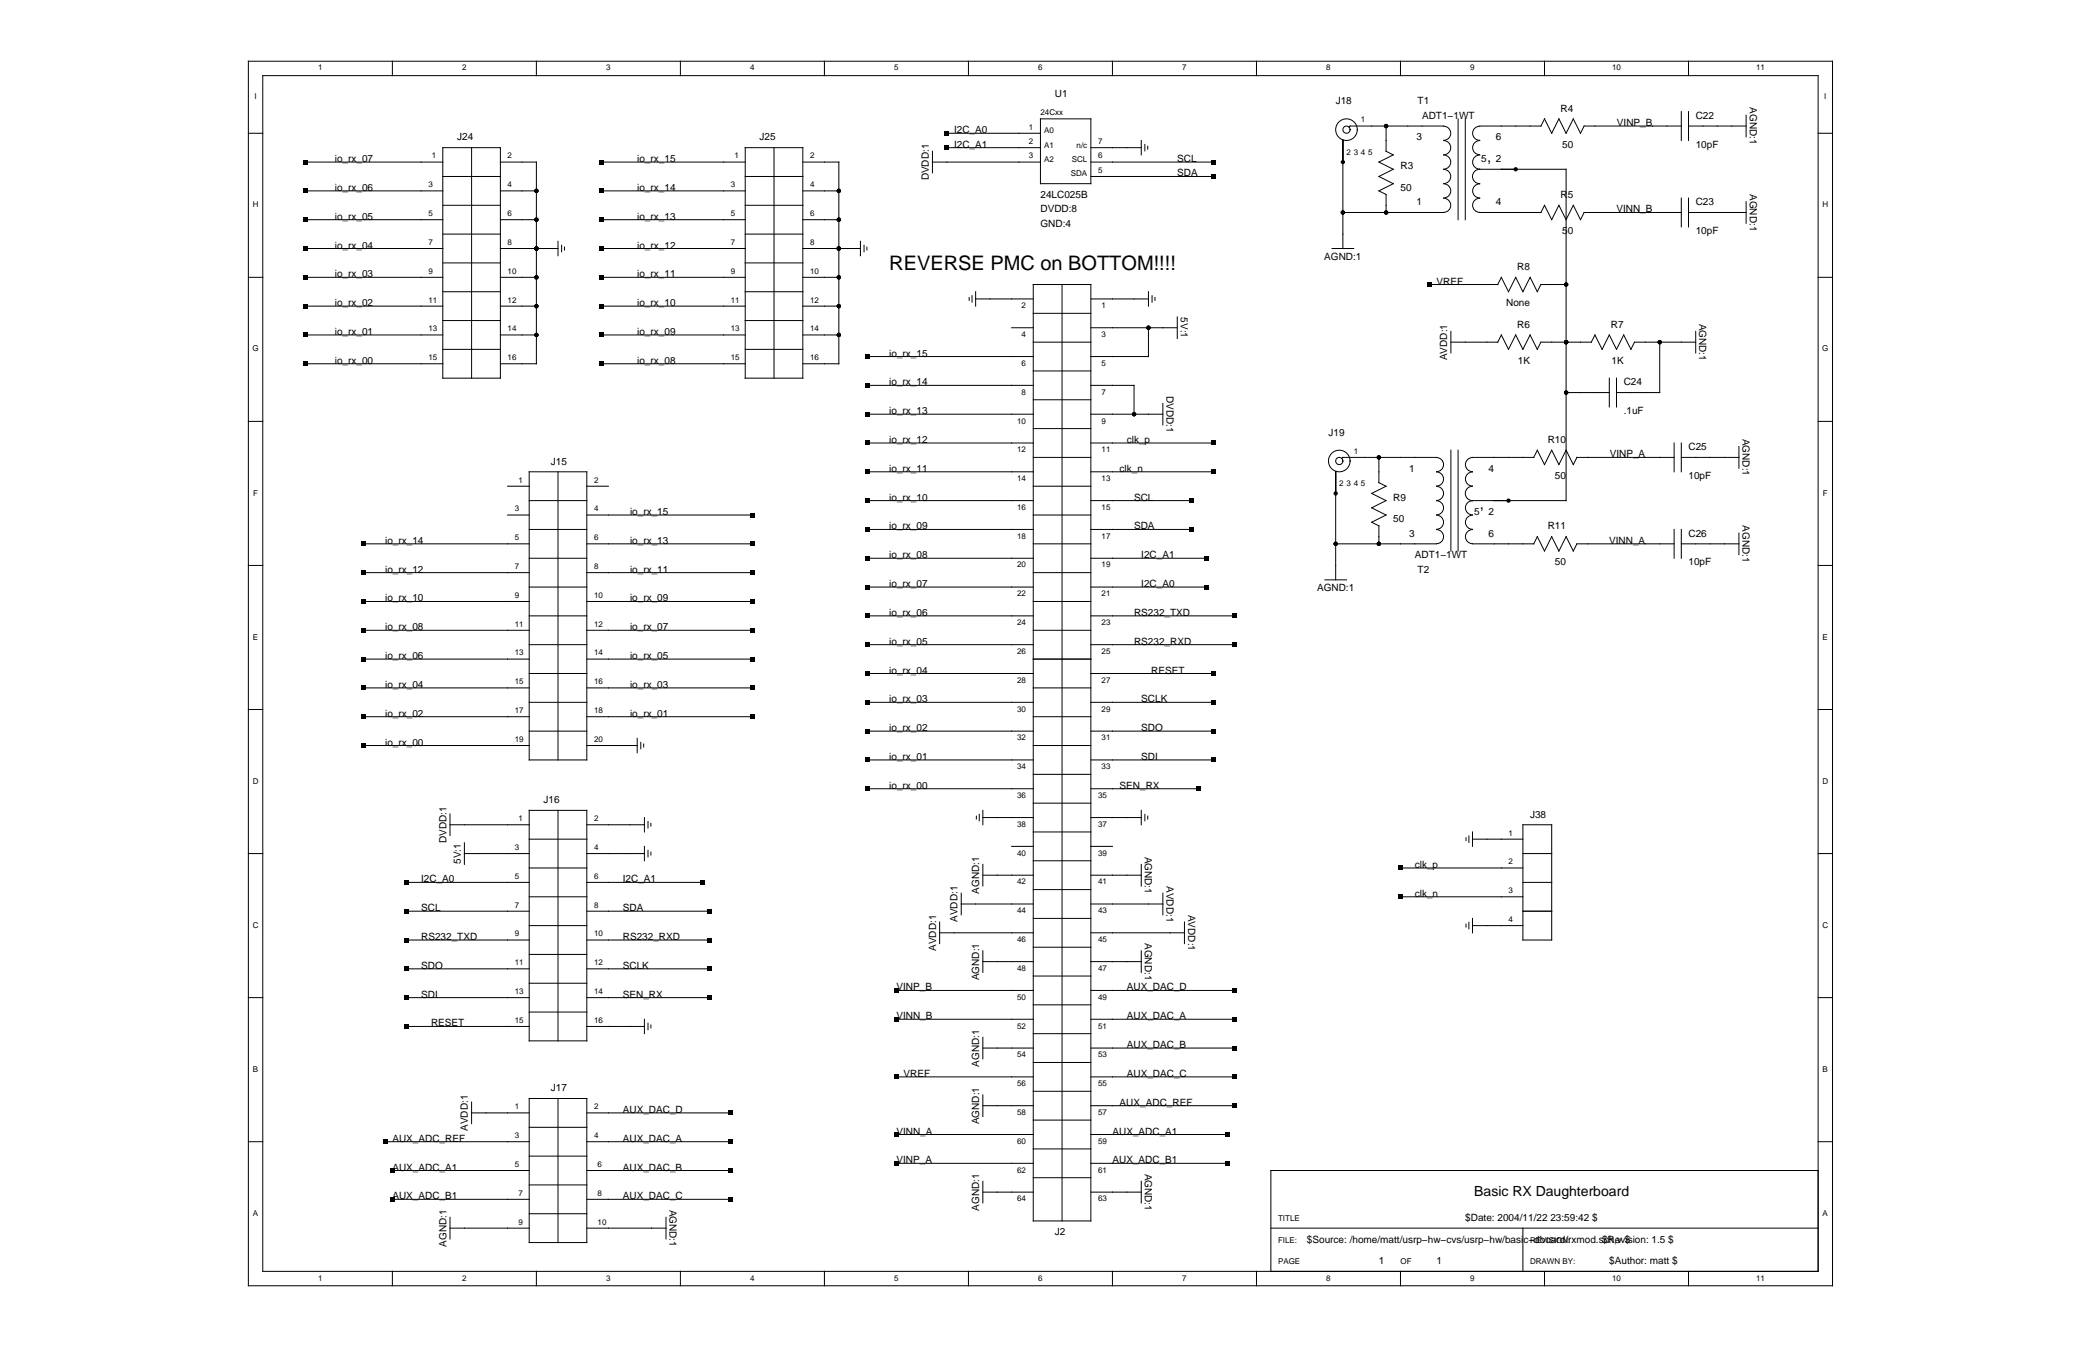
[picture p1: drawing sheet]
<svg xmlns="http://www.w3.org/2000/svg" width="432mm" height="279mm" viewBox="0 0 432 279" stroke-linecap="round" stroke-linejoin="round" font-family="sans-serif">
<g fill="none" stroke="#000" stroke-width=".21">
<path d="M51.5 12.7h328.7v254h-328.7zM54.5 15.7h322.8v248h-322.8zM81.4 12.7v3M111.3 12.7v3M141.2 12.7v3M171.1 12.7v3M200.9 12.7v3M230.8 12.7v3M260.7 12.7v3M290.6 12.7v3M320.5 12.7v3M350.4 12.7v3"/>
<path d="M51.5 27.6h3M63.5 33.6h28.4M63.5 39.6h28.4M91.9 36.6h11.9M91.9 30.6h11.9v47.8h-11.9zM97.9 30.6v47.8M103.8 33.6h7.5v41.9h-7.5M103.8 39.6h7.5M124.7 33.6h29.9M124.7 39.6h29.9M154.6 36.6h12M154.6 30.6h12v47.8h-12z"/>
<path d="M160.6 30.6v47.8M166.6 33.6h7.5v41.9h-7.5M166.6 39.6h7.5M193.5 33.6h22.4M193.5 31.4v4.5M196.5 27.6h19.4M196.5 30.6h19.4M215.9 24.7h10.4v13.4h-10.4zM226.3 36.6h25.4M226.3 33.6h25.4M226.3 30.6h10.5M236.8 29.1v3"/>
<path d="M237.6 30v1.3M238.2 30.3v.6M278.7 29l-.1 22.5M287.6 26.1v5.3l1.5 .7M289.1 32.1l-3 1.5 3 1.5-3 1.5 3 1.5-3 1.5 1.5 .7v3.8M299.6 26.2a1.46 1.46 0 0 1 1.4 1.4 1.46 1.46 0 0 1-1.4 1.5M299.6 29.2a1.46 1.46 0 0 1 1.4 1.4 1.46 1.46 0 0 1-1.4 1.5M299.6 32.2a1.46 1.46 0 0 1 1.4 1.4 1.46 1.46 0 0 1-1.4 1.5M299.6 35.1a1.46 1.46 0 0 1 1.4 1.5 1.46 1.46 0 0 1-1.4 1.5M299.6 38.1a1.46 1.46 0 0 1 1.4 1.5 1.46 1.46 0 0 1-1.4 1.5M299.6 26.1h-19.5l-.2 .3M302.5 24.7v20.9"/>
<path d="M304 24.7v20.9M307 26.2a1.46 1.46 0 0 0-1.4 1.4 1.46 1.46 0 0 0 1.4 1.5M307 29.2a1.46 1.46 0 0 0-1.4 1.4 1.46 1.46 0 0 0 1.4 1.5M307 32.2a1.46 1.46 0 0 0-1.4 1.4 1.46 1.46 0 0 0 1.4 1.5M307 38.1a1.49 1.49 0 0 1-1.5-1.5 1.49 1.49 0 0 1 1.5-1.5h18v68.7h-19.5M307 38.1a1.46 1.46 0 0 0-1.4 1.5 1.46 1.46 0 0 0 1.4 1.5M307 26.1h12.8l.7-1.4 1.5 2.9 1.5-2.9 1.5 2.9 1.5-2.9 1.4 2.9 .8-1.5h20.2M348.9 23.2v5.9M350.4 23.2v5.9M350.4 26.1h11.9M362.3 23.9v4.5M377.3 27.6h2.9"/>
<path d="M51.5 57.5h3M63.5 57.5h28.4M63.5 51.5h28.4M63.5 45.6h28.4M91.9 42.6h11.9M91.9 48.6h11.9M91.9 54.5h11.9M103.8 57.5h7.5M103.8 51.5h12M103.8 45.6h7.5M115.8 50.1v2.9M116.5 50.9v1.3"/>
<path d="M117.1 51.2v.6M124.7 57.5h29.9M124.7 51.5h29.9M124.7 45.6h29.9M154.6 42.6h12M154.6 48.6h12M154.6 54.5h12M166.6 57.5h7.5M166.6 51.5h11.9M166.6 45.6h7.5M178.5 50.1v2.9M179.3 50.9v1.3"/>
<path d="M179.9 51.2v.6M214.4 59h11.9v194.3h-11.9zM220.4 59v194.3M276.4 51.5h4.5M278.6 44.1h21M296.6 59h14.2l.7-1.5 1.5 3 1.5-3 1.5 3 1.5-3 1.5 3 .7-1.5h5.3M299.6 41.1a1.46 1.46 0 0 1 1.4 1.5 1.46 1.46 0 0 1-1.4 1.4M307 41.1a1.46 1.46 0 0 0-1.4 1.5 1.46 1.46 0 0 0 1.4 1.4M307 44.1h12.8l.7-1.5 1.5 3 1.5-3 1.5 3 1.5-3 1.4 3 .8-1.5h20.2M348.9 41.1v6M350.4 41.1v6M350.4 44.1h11.9"/>
<path d="M362.3 41.8v4.5M377.3 57.5h2.9M63.5 75.5h28.4M63.5 69.5h28.4M63.5 63.5h28.4M91.9 72.5h11.9M91.9 66.5h11.9M91.9 60.5h11.9M103.8 69.5h7.5M103.8 63.5h7.5M124.7 75.5h29.9M124.7 69.5h29.9"/>
<path d="M124.7 63.5h29.9M154.6 72.5h12M154.6 66.5h12M154.6 60.5h12M166.6 69.5h7.5M166.6 63.5h7.5M180 74h34.4M180 79.9h34.4M201.1 61.7v.6M201.7 61.3v1.4M202.4 62h12M202.4 60.5v3"/>
<path d="M209.9 68h4.5M214.4 65h11.9M214.4 76.9h11.9M214.4 71h11.9M226.3 62h12M226.3 68h18M226.3 79.9h9v6M238.3 68v6h-12M238.3 60.5v3M239 61.3v1.4M239.6 61.7v.6M244.3 65.7v4.5"/>
<path d="M301.1 71h9.7l.7-1.5 1.5 3 1.5-3 1.5 3 1.5-3 1.5 3 .7-1.5h10.5M301.1 68.7v4.5M330.2 71l.7-1.5 1.5 3 1.5-3 1.5 3 1.5-3 1.5 3 .8-1.5h12.7M333.9 78.4v6M335.4 78.4v6M344.4 71v10.4h-9M351.9 68.7v4.5M51.5 87.4h3M109.8 97.9h12v59.7h-12zM115.8 97.9v59.7M180 85.9h34.4M180 91.9h34.4"/>
<path d="M180 97.9h34.4M214.4 94.9h11.9M214.4 82.9h11.9M214.4 88.9h11.9M226.3 85.9h15M226.3 91.9h25.4M226.3 97.9h25.4M241.3 83.7v4.5M277.2 97.8l-.1 22.5M286.1 94.9v5.2l1.5 .8-3 1.4 3 1.5-3 1.5 3 1.5-3 1.5 1.5 .8v3.7M298.1 97.9a1.46 1.46 0 0 1 1.4 1.5 1.46 1.46 0 0 1-1.4 1.4M298.1 94.9a1.46 1.46 0 0 1 1.4 1.5 1.46 1.46 0 0 1-1.4 1.4"/>
<path d="M298.1 94.9h-19.5l-.2 .2M301.1 93.4v20.9M302.5 93.4v20.9M305.5 97.9a1.48 1.48 0 0 0-1.4 1.5 1.48 1.48 0 0 0 1.4 1.5 1.49 1.49 0 0 0-1.5 1.4 1.49 1.49 0 0 0 1.5 1.5M305.5 94.9a1.46 1.46 0 0 0-1.4 1.5 1.46 1.46 0 0 0 1.4 1.4M305.5 94.9h12.8l.7-1.5 1.5 3 1.5-3 1.5 3 1.5-3 1.5 3 .7-1.5h20.2M325 81.4h8.9M347.4 91.9v6M348.9 94.9h11.9M348.9 91.9v6M360.8 92.6v4.5M377.3 87.4h2.9"/>
<path d="M51.5 117.3h3M75.4 112.8h34.4M75.4 118.8h34.4M105.3 106.8h4.5M105.3 100.9h4.5M109.8 103.8h12M109.8 109.8h12M109.8 115.8h12M121.8 112.8h34.3M121.8 106.8h34.3M121.8 118.8h34.3M121.8 100.9h4.4"/>
<path d="M180 103.8h34.4M180 109.8h34.4M180 115.8h34.4M214.4 112.8h11.9M214.4 106.8h11.9M214.4 118.8h11.9M214.4 100.9h11.9M226.3 103.8h21M226.3 109.8h21M226.3 115.8h24M277.1 112.8h21M298.1 109.8a1.46 1.46 0 0 1 1.4 1.5 1.46 1.46 0 0 1-1.4 1.5"/>
<path d="M298.1 106.9a1.46 1.46 0 0 1 1.4 1.4 1.46 1.46 0 0 1-1.4 1.5M298.1 103.9a1.46 1.46 0 0 1 1.4 1.4 1.46 1.46 0 0 1-1.4 1.5M298.1 100.9a1.46 1.46 0 0 1 1.4 1.4 1.46 1.46 0 0 1-1.4 1.5M305.5 109.8a1.46 1.46 0 0 0-1.4 1.5 1.46 1.46 0 0 0 1.4 1.5M305.5 106.9a1.46 1.46 0 0 0-1.4 1.4 1.46 1.46 0 0 0 1.4 1.5M305.5 103.9a1.46 1.46 0 0 0-1.4 1.4 1.46 1.46 0 0 0 1.4 1.5M305.5 112.8h12.8l.7-1.5 1.5 3 1.5-3 1.5 3 1.5-3 1.5 3 .7-1.5h20.2M347.4 109.8v6M348.9 112.8h11.9M348.9 109.8v6M360.8 110.6v4.4M377.3 117.3h2.9"/>
<path d="M75.4 130.7h34.4M75.4 124.8h34.4M75.4 136.7h34.4M109.8 121.8h12M109.8 127.7h12M109.8 133.7h12M109.8 139.7h12M121.8 130.7h34.3M121.8 124.8h34.3M121.8 136.7h34.3M180 121.8h34.4M180 127.7h34.4"/>
<path d="M180 133.7h34.4M180 139.7h34.4M214.4 130.7h11.9M214.4 124.8h11.9M214.4 136.7h11.9M226.3 121.8h24M226.3 127.7h29.9M226.3 133.7h29.9M226.3 139.7h25.4M274.9 120.3h4.5M51.5 147.2h3M75.4 142.7h34.4"/>
<path d="M75.4 154.6h34.4M75.4 148.7h34.4M109.8 145.7h12M109.8 151.7h12M121.8 142.7h34.3M121.8 154.6h10.4M121.8 148.7h34.3M132.2 153.1v3M133 154v1.3M133.6 154.3v.6M180 145.7h34.4M180 151.7h34.4"/>
<path d="M180 157.6h34.4M214.4 142.7h11.9M214.4 154.6h11.9M214.4 148.7h11.9M226.3 145.7h25.4M226.3 151.7h25.4M226.3 157.6h25.4M377.3 147.2h2.9M51.5 177.1h3M93.4 168.8v4.5M93.4 171.1h16.4M96.4 177.1h13.4"/>
<path d="M96.4 174.8v4.5M109.8 168.1h12v47.8h-12zM109.8 174.1h12M115.8 168.1v47.8M121.8 177.1h11.9M121.8 171.1h11.9M133.7 169.6v3M133.7 175.6v2.9M134.5 170.4v1.3M134.5 176.4v1.3M135.1 170.8v.6M135.1 176.8v.6"/>
<path d="M180 163.6h34.4M202.6 169.3v.6M203.2 168.9v1.4M203.9 169.6h10.5M203.9 168.1v3M203.9 179.3v4.5M209.9 175.6h4.5M214.4 160.6h11.9M214.4 166.6h11.9M214.4 172.6h11.9M214.4 178.5h11.9M226.3 163.6h22.5"/>
<path d="M226.3 169.6h10.5M226.3 175.6h4.5M236.8 168.1v3M236.8 179.3v4.5M237.6 168.9v1.4M238.2 169.3v.6M304.2 173.8v.6M304.8 173.4v1.3M305.5 174.1h10.5M305.5 172.6v3M316 171.1h6v23.9h-6zM316 177.1h6"/>
<path d="M377.3 177.1h2.9M84.4 183h25.4M84.4 195h25.4M84.4 189h25.4M109.8 180h12M109.8 186h12M109.8 192h12M109.8 198h12M121.8 183h23.9M121.8 195h25.4M121.8 189h25.4M195 193.5h19.4"/>
<path d="M195 191.2v4.5M199.5 187.5h14.9M199.5 185.3v4.5M203.9 181.5h10.5M203.9 199.5h10.5M203.9 197.2v4.5M214.4 184.5h11.9M214.4 190.5h11.9M214.4 196.5h11.9M226.3 181.5h10.5M226.3 187.5h15M226.3 193.5h19.5"/>
<path d="M226.3 199.5h10.5M236.8 197.2v4.5M241.3 185.3v4.5M245.8 191.2v4.5M290.6 180h25.4M290.6 186h25.4M304.2 191.7v.6M304.8 191.3v1.4M305.5 192h10.5M305.5 190.5v3M316 183h6M316 189h6"/>
<path d="M51.5 206.9h3M84.4 206.9h25.4M84.4 212.9h25.4M84.4 201h25.4M109.8 209.9h12M109.8 203.9h12M121.8 206.9h25.4M121.8 212.9h11.9M121.8 201h25.4M133.7 211.4v3M134.5 212.2v1.4M135.1 212.6v.6"/>
<path d="M186 205.4h28.4M186 211.4h28.4M203.9 217.4h10.5M203.9 215.2v4.4M214.4 202.5h11.9M214.4 208.4h11.9M214.4 214.4h11.9M226.3 205.4h29.9M226.3 211.4h29.9M226.3 217.4h29.9M377.3 206.9h2.9M51.5 236.8h3"/>
<path d="M79.9 236.8h29.9M97.9 230.8h11.9M97.9 228.6v4.5M109.8 227.9h12v29.8h-12zM109.8 239.8h12M109.8 233.8h12M115.8 227.9v29.8M121.8 236.8h29.8M121.8 230.8h29.8M186 223.4h28.4M186 235.3h28.4M203.9 229.3h10.5"/>
<path d="M203.9 227.1v4.5M214.4 220.4h11.9M214.4 226.4h11.9M214.4 232.3h11.9M214.4 238.3h11.9M226.3 223.4h29.9M226.3 229.3h29.9M226.3 235.3h28.4M377.3 236.8h2.9M81.4 242.8h28.4M81.4 248.8h28.4M93.4 254.7h16.4"/>
<path d="M93.4 252.5v4.5M109.8 245.8h12M109.8 251.8h12M121.8 242.8h29.8M121.8 254.7h16.4M121.8 248.8h29.8M138.2 252.5v4.5M186 241.3h28.4M203.9 247.3h10.5M203.9 245v4.5M214.4 244.3h11.9M226.3 241.3h28.4"/>
<path d="M226.3 247.3h10.5M236.8 245v4.5M263.7 254.7h113.6M316 254.7v9M377.3 242.8h-113.6v20.9M81.4 263.7v3M111.3 263.7v3M141.2 263.7v3M171.1 263.7v3M200.9 263.7v3M230.8 263.7v3M260.7 263.7v3"/>
<path d="M290.6 263.7v3M320.5 263.7v3M350.4 263.7v3"/>
<circle cx="279.4" cy="26.9" r="2.24"/>
<circle cx="279.4" cy="26.9" r=".75"/>
<circle cx="277.9" cy="95.6" r=".75"/>
<circle cx="277.9" cy="95.6" r="2.24"/>
</g>
<g fill="#000">
<path d="M63 33.2h.9v.9h-.9zM63 39.1h.9v.9h-.9zM124.3 33.2h.9v.9h-.9zM124.3 39.1h.9v.9h-.9zM196 30.2h.9v.9h-.9zM196 27.2h.9v.9h-.9zM251.3 33.2h.9v.9h-.9zM251.3 36.2h.9v.9h-.9zM63 45.1h.9v.9h-.9zM63 57.1h.9v.9h-.9zM63 51.1h.9v.9h-.9zM124.3 57.1h.9v.9h-.9z"/>
<path d="M124.3 45.1h.9v.9h-.9zM124.3 51.1h.9v.9h-.9zM296.1 58.6h.9v.9h-.9zM63 69h.9v.9h-.9zM63 63.1h.9v.8h-.9zM63 75h.9v.9h-.9zM124.3 69h.9v.9h-.9zM124.3 75h.9v.9h-.9zM124.3 63.1h.9v.8h-.9zM179.6 73.5h.9v.9h-.9zM179.6 79.5h.9v.9h-.9zM179.6 97.4h.9v.9h-.9z"/>
<path d="M179.6 85.5h.9v.9h-.9zM179.6 91.4h.9v.9h-.9zM251.3 91.4h.9v.9h-.9zM251.3 97.4h.9v.9h-.9zM75 118.3h.9v.9h-.9zM75 112.4h.9v.9h-.9zM155.7 118.3h.9v.9h-.9zM155.7 112.4h.9v.9h-.9zM155.7 106.4h.9v.9h-.9zM179.6 115.3h.9v.9h-.9zM179.6 103.4h.9v.9h-.9zM179.6 109.4h.9v.9h-.9z"/>
<path d="M246.8 103.4h.9v.9h-.9zM246.8 109.4h.9v.9h-.9zM249.8 115.3h.9v.9h-.9zM75 136.3h.9v.9h-.9zM75 130.3h.9v.9h-.9zM75 124.3h.9v.9h-.9zM155.7 136.3h.9v.9h-.9zM155.7 130.3h.9v.9h-.9zM155.7 124.3h.9v.9h-.9zM179.6 133.3h.9v.9h-.9zM179.6 121.3h.9v.9h-.9zM179.6 127.3h.9v.9h-.9z"/>
<path d="M179.6 139.3h.9v.8h-.9zM249.8 121.3h.9v.9h-.9zM251.3 139.3h.9v.8h-.9zM255.8 133.3h.9v.9h-.9zM255.8 127.3h.9v.9h-.9zM75 154.2h.9v.9h-.9zM75 148.2h.9v.9h-.9zM75 142.2h.9v.9h-.9zM155.7 148.2h.9v.9h-.9zM155.7 142.2h.9v.9h-.9zM179.6 151.2h.9v.9h-.9zM179.6 145.2h.9v.9h-.9z"/>
<path d="M179.6 157.2h.9v.9h-.9zM251.3 145.2h.9v.9h-.9zM251.3 151.2h.9v.9h-.9zM251.3 157.2h.9v.9h-.9zM179.6 163.2h.9v.9h-.9zM248.3 163.2h.9v.9h-.9zM290.1 179.6h.9v.9h-.9zM84 188.6h.9v.9h-.9zM84 194.5h.9v.9h-.9zM84 182.6h.9v.9h-.9zM145.2 182.6h.9v.9h-.9zM146.7 188.6h.9v.9h-.9z"/>
<path d="M146.7 194.5h.9v.9h-.9zM290.1 185.6h.9v.9h-.9zM84 206.5h.9v.9h-.9zM84 200.5h.9v.9h-.9zM84 212.5h.9v.9h-.9zM146.7 206.5h.9v.9h-.9zM146.7 200.5h.9v.9h-.9zM185.6 205h.9v.9h-.9zM185.6 211h.9v.9h-.9zM255.8 211h.9v.9h-.9zM255.8 216.9h.9v.9h-.9zM255.8 205h.9v.9h-.9z"/>
<path d="M79.5 236.4h.9v.9h-.9zM151.2 236.4h.9v.9h-.9zM151.2 230.4h.9v.9h-.9zM185.6 234.9h.9v.9h-.9zM185.6 222.9h.9v.9h-.9zM254.3 234.9h.9v.9h-.9zM255.8 222.9h.9v.9h-.9zM255.8 228.9h.9v.9h-.9zM81 248.3h.9v.9h-.9zM81 242.3h.9v.9h-.9zM151.2 248.3h.9v.9h-.9zM151.2 242.3h.9v.9h-.9z"/>
<path d="M185.6 240.9h.9v.8h-.9zM254.3 240.9h.9v.8h-.9z"/>
<circle cx="111.3" cy="39.6" r=".45"/>
<circle cx="174.1" cy="39.6" r=".45"/>
<circle cx="278.6" cy="33.6" r=".45"/>
<circle cx="287.6" cy="26.1" r=".45"/>
<circle cx="314.5" cy="35.1" r=".45"/>
<circle cx="111.3" cy="51.5" r=".45"/>
<circle cx="111.3" cy="57.5" r=".45"/>
<circle cx="111.3" cy="45.6" r=".45"/>
<circle cx="174.1" cy="51.5" r=".45"/>
<circle cx="174.1" cy="57.5" r=".45"/>
<circle cx="174.1" cy="45.6" r=".45"/>
<circle cx="278.6" cy="44.1" r=".45"/>
<circle cx="287.6" cy="44.1" r=".45"/>
<circle cx="325" cy="59" r=".45"/>
<circle cx="111.3" cy="69.5" r=".45"/>
<circle cx="111.3" cy="63.5" r=".45"/>
<circle cx="174.1" cy="69.5" r=".45"/>
<circle cx="174.1" cy="63.5" r=".45"/>
<circle cx="238.3" cy="68" r=".45"/>
<circle cx="325" cy="71" r=".45"/>
<circle cx="344.4" cy="71" r=".45"/>
<circle cx="235.3" cy="85.9" r=".45"/>
<circle cx="286.1" cy="94.9" r=".45"/>
<circle cx="325" cy="81.4" r=".45"/>
<circle cx="277.1" cy="102.3" r=".45"/>
<circle cx="277.1" cy="112.8" r=".45"/>
<circle cx="286.1" cy="112.8" r=".45"/>
<circle cx="313" cy="103.8" r=".45"/>
</g>
<text font-size="4.2" x="184.5" y="56">REVERSE PMC on BOTTOM!!!!</text>
<g font-size="3.1">
<text x="308.6" y="33.7">,</text>
<text x="307.1" y="105.6">,</text>
</g>
<text font-size="2.9" x="305.9" y="248">Basic RX Daughterboard</text>
<g font-size="2.1">
<text x="218.9" y="20.2">U1</text>
<text x="277.1" y="21.7">J18</text>
<text x="294.2" y="21.7">T1</text>
<text x="323.8" y="23.2">R4</text>
<text x="363.1" y="22.3" transform="rotate(90 363.1 22.3)">AGND:1</text>
<text x="94.9" y="29.1">J24</text>
<text x="157.6" y="29.1">J25</text>
<text x="198" y="27.6">I2C_A0</text>
<text x="293.9" y="29.1">3</text>
<text x="295.1" y="24.7">ADT1−1WT</text>
<text x="310.4" y="29.1">6</text>
<text x="335.5" y="26.1">VINP_B</text>
<text x="351.9" y="24.7">C22</text>
<text x="69.5" y="33.6">io_rx_07</text>
<text x="132.2" y="33.6">io_rx_15</text>
<text x="198" y="30.6">I2C_A1</text>
<text x="244.3" y="33.6">SCL</text>
<text x="290.6" y="35.1">R3</text>
<text x="307.4" y="33.6">5</text>
<text x="310.4" y="33.6">2</text>
<text x="324.1" y="30.6">50</text>
<text x="351.9" y="30.6">10pF</text>
<text x="69.5" y="39.6">io_rx_06</text>
<text x="132.2" y="39.6">io_rx_14</text>
<text x="192.7" y="37.4" transform="rotate(-90 192.7 37.4)">DVDD:1</text>
<text x="215.9" y="41.1">24LC025B</text>
<text x="244.3" y="36.6">SDA</text>
<text x="290.6" y="39.6">50</text>
<text x="323.8" y="41.1">R5</text>
<text x="363.1" y="40.2" transform="rotate(90 363.1 40.2)">AGND:1</text>
<text x="69.5" y="45.6">io_rx_05</text>
<text x="132.2" y="45.6">io_rx_13</text>
<text x="215.9" y="47.1">GND:4</text>
<text x="215.9" y="44.1">DVDD:8</text>
<text x="293.9" y="42.6">1</text>
<text x="310.4" y="42.6">4</text>
<text x="335.4" y="44.1">VINN_B</text>
<text x="351.9" y="42.6">C23</text>
<text x="69.5" y="51.5">io_rx_04</text>
<text x="132.2" y="51.5">io_rx_12</text>
<text x="274.8" y="53.8">AGND:1</text>
<text x="324.1" y="48.5">50</text>
<text x="351.9" y="48.6">10pF</text>
<text x="69.5" y="57.5">io_rx_03</text>
<text x="132.2" y="57.5">io_rx_11</text>
<text x="298.1" y="59">VREF</text>
<text x="314.8" y="56">R8</text>
<text x="69.5" y="63.5">io_rx_02</text>
<text x="132.2" y="63.5">io_rx_10</text>
<text x="245" y="65.8" transform="rotate(90 245 65.8)">5V:1</text>
<text x="312.5" y="63.5">None</text>
<text x="69.5" y="69.5">io_rx_01</text>
<text x="132.2" y="69.5">io_rx_09</text>
<text x="314.8" y="68">R6</text>
<text x="334.3" y="68">R7</text>
<text x="352.6" y="67.1" transform="rotate(90 352.6 67.1)">AGND:1</text>
<text x="69.5" y="75.5">io_rx_00</text>
<text x="132.2" y="75.5">io_rx_08</text>
<text x="184.5" y="74">io_rx_15</text>
<text x="300.3" y="74.7" transform="rotate(-90 300.3 74.7)">AVDD:1</text>
<text x="315" y="75.5">1K</text>
<text x="334.4" y="75.5">1K</text>
<text x="184.5" y="79.9">io_rx_14</text>
<text x="242" y="82.1" transform="rotate(90 242 82.1)">DVDD:1</text>
<text x="336.9" y="79.9">C24</text>
<text x="184.5" y="85.9">io_rx_13</text>
<text x="336.9" y="85.9">.1uF</text>
<text x="184.5" y="91.9">io_rx_12</text>
<text x="233.8" y="91.9">clk_p</text>
<text x="275.7" y="90.4">J19</text>
<text x="321.2" y="91.9">R10</text>
<text x="334" y="94.9">VINP_A</text>
<text x="350.4" y="93.4">C25</text>
<text x="361.6" y="91" transform="rotate(90 361.6 91)">AGND:1</text>
<text x="114.3" y="96.4">J15</text>
<text x="184.5" y="97.9">io_rx_11</text>
<text x="232.3" y="97.9">clk_n</text>
<text x="292.4" y="97.8">1</text>
<text x="308.9" y="97.8">4</text>
<text x="322.7" y="99.3">50</text>
<text x="350.4" y="99.4">10pF</text>
<text x="130.7" y="106.8">io_rx_15</text>
<text x="184.5" y="103.8">io_rx_10</text>
<text x="235.3" y="103.8">SCL</text>
<text x="289.1" y="103.8">R9</text>
<text x="305.9" y="106.8">5</text>
<text x="308.9" y="106.8">2</text>
<text x="79.9" y="112.8">io_rx_14</text>
<text x="130.7" y="112.8">io_rx_13</text>
<text x="184.5" y="109.8">io_rx_09</text>
<text x="235.3" y="109.8">SDA</text>
<text x="289.1" y="108.3">50</text>
<text x="292.4" y="111.3">3</text>
<text x="308.9" y="111.3">6</text>
<text x="321.2" y="109.8">R11</text>
<text x="333.9" y="112.8">VINN_A</text>
<text x="350.4" y="111.3">C26</text>
<text x="361.6" y="108.9" transform="rotate(90 361.6 108.9)">AGND:1</text>
<text x="79.9" y="118.8">io_rx_12</text>
<text x="130.7" y="118.8">io_rx_11</text>
<text x="184.5" y="115.8">io_rx_08</text>
<text x="236.8" y="115.8">I2C_A1</text>
<text x="293.6" y="115.8">ADT1−1WT</text>
<text x="294.2" y="118.8">T2</text>
<text x="322.7" y="117.3">50</text>
<text x="350.4" y="117.3">10pF</text>
<text x="79.9" y="124.8">io_rx_10</text>
<text x="130.7" y="124.8">io_rx_09</text>
<text x="184.5" y="121.8">io_rx_07</text>
<text x="236.8" y="121.8">I2C_A0</text>
<text x="273.3" y="122.5">AGND:1</text>
<text x="79.9" y="130.7">io_rx_08</text>
<text x="130.7" y="130.7">io_rx_07</text>
<text x="184.5" y="127.7">io_rx_06</text>
<text x="235.3" y="127.7">RS232_TXD</text>
<text x="79.9" y="136.7">io_rx_06</text>
<text x="130.7" y="136.7">io_rx_05</text>
<text x="184.5" y="133.7">io_rx_05</text>
<text x="235.3" y="133.7">RS232_RXD</text>
<text x="79.9" y="142.7">io_rx_04</text>
<text x="130.7" y="142.7">io_rx_03</text>
<text x="184.5" y="139.7">io_rx_04</text>
<text x="238.9" y="139.7">RESET</text>
<text x="79.9" y="148.7">io_rx_02</text>
<text x="130.7" y="148.7">io_rx_01</text>
<text x="184.5" y="145.7">io_rx_03</text>
<text x="236.8" y="145.7">SCLK</text>
<text x="79.9" y="154.6">io_rx_00</text>
<text x="184.5" y="151.7">io_rx_02</text>
<text x="236.8" y="151.7">SDO</text>
<text x="184.5" y="157.6">io_rx_01</text>
<text x="236.8" y="157.6">SDI</text>
<text x="112.8" y="166.6">J16</text>
<text x="184.5" y="163.6">io_rx_00</text>
<text x="232.3" y="163.6">SEN_RX</text>
<text x="317.5" y="169.6">J38</text>
<text x="92.6" y="174.9" transform="rotate(-90 92.6 174.9)">DVDD:1</text>
<text x="95.6" y="179.2" transform="rotate(-90 95.6 179.2)">5V:1</text>
<text x="237.6" y="177.7" transform="rotate(90 237.6 177.7)">AGND:1</text>
<text x="87.4" y="183">I2C_A0</text>
<text x="129.2" y="183">I2C_A1</text>
<text x="203.2" y="185.4" transform="rotate(-90 203.2 185.4)">AGND:1</text>
<text x="242" y="183.8" transform="rotate(90 242 183.8)">AVDD:1</text>
<text x="293.6" y="180">clk_p</text>
<text x="87.4" y="189">SCL</text>
<text x="129.2" y="189">SDA</text>
<text x="198.7" y="191.3" transform="rotate(-90 198.7 191.3)">AVDD:1</text>
<text x="246.5" y="189.7" transform="rotate(90 246.5 189.7)">AVDD:1</text>
<text x="293.6" y="186">clk_n</text>
<text x="87.4" y="195">RS232_TXD</text>
<text x="129.2" y="195">RS232_RXD</text>
<text x="194.2" y="197.2" transform="rotate(-90 194.2 197.2)">AVDD:1</text>
<text x="237.6" y="195.6" transform="rotate(90 237.6 195.6)">AGND:1</text>
<text x="87.4" y="201">SDO</text>
<text x="129.2" y="201">SCLK</text>
<text x="203.2" y="203.3" transform="rotate(-90 203.2 203.3)">AGND:1</text>
<text x="87.4" y="206.9">SDI</text>
<text x="129.2" y="206.9">SEN_RX</text>
<text x="186" y="205.4">VINP_B</text>
<text x="233.8" y="205.4">AUX_DAC_D</text>
<text x="89.4" y="212.9">RESET</text>
<text x="186" y="211.4">VINN_B</text>
<text x="233.8" y="211.4">AUX_DAC_A</text>
<text x="203.2" y="221.3" transform="rotate(-90 203.2 221.3)">AGND:1</text>
<text x="233.8" y="217.4">AUX_DAC_B</text>
<text x="114.3" y="226.4">J17</text>
<text x="187.5" y="223.4">VREF</text>
<text x="233.8" y="223.4">AUX_DAC_C</text>
<text x="129.2" y="230.8">AUX_DAC_D</text>
<text x="203.2" y="233.2" transform="rotate(-90 203.2 233.2)">AGND:1</text>
<text x="232.3" y="229.3">AUX_ADC_REF</text>
<text x="81.4" y="236.8">AUX_ADC_REF</text>
<text x="97.1" y="234.6" transform="rotate(-90 97.1 234.6)">AVDD:1</text>
<text x="129.2" y="236.8">AUX_DAC_A</text>
<text x="186" y="235.3">VINN_A</text>
<text x="230.8" y="235.3">AUX_ADC_A1</text>
<text x="81.4" y="242.8">AUX_ADC_A1</text>
<text x="129.2" y="242.8">AUX_DAC_B</text>
<text x="186" y="241.3">VINP_A</text>
<text x="230.8" y="241.3">AUX_ADC_B1</text>
<text x="237.6" y="243.4" transform="rotate(90 237.6 243.4)">AGND:1</text>
<text x="81.4" y="248.8">AUX_ADC_B1</text>
<text x="129.2" y="248.8">AUX_DAC_C</text>
<text x="138.9" y="250.9" transform="rotate(90 138.9 250.9)">AGND:1</text>
<text x="203.2" y="251.1" transform="rotate(-90 203.2 251.1)">AGND:1</text>
<text x="218.9" y="256.3">J2</text>
<text x="271.2" y="257.7">$Source: /home/matt/usrp−hw−cvs/usrp−hw/basic−dboard/rxmod.sch,v $</text>
<text x="304" y="253.3">$Date: 2004/11/22 23:59:42 $</text>
<text x="332.4" y="257.7">$Revision: 1.5 $</text>
<text x="92.6" y="258.6" transform="rotate(-90 92.6 258.6)">AGND:1</text>
<text x="286.1" y="262.2">1</text>
<text x="298.1" y="262.2">1</text>
<text x="333.9" y="262.2">$Author: matt $</text>
</g>
<g font-size="1.7">
<text x="66" y="14.6">1</text>
<text x="95.9" y="14.6">2</text>
<text x="125.8" y="14.6">3</text>
<text x="155.7" y="14.6">4</text>
<text x="185.5" y="14.6">5</text>
<text x="215.4" y="14.6">6</text>
<text x="245.3" y="14.6">7</text>
<text x="275.2" y="14.6">8</text>
<text x="305.1" y="14.6">9</text>
<text x="334.5" y="14.6">10</text>
<text x="364.4" y="14.6">11</text>
<text x="52.8" y="20.6">I</text>
<text x="215.9" y="23.9">24Cxx</text>
<text x="378.5" y="20.6">I</text>
<text x="213.5" y="26.9">1</text>
<text x="213.5" y="29.9">2</text>
<text x="216.6" y="27.6">A0</text>
<text x="227.8" y="29.9">7</text>
<text x="282.4" y="25.4">1</text>
<text x="89.6" y="32.9">1</text>
<text x="105.3" y="32.9">2</text>
<text x="152.4" y="32.9">1</text>
<text x="168.1" y="32.9">2</text>
<text x="213.5" y="32.9">3</text>
<text x="216.6" y="33.6">A2</text>
<text x="216.6" y="30.6">A1</text>
<text x="222.4" y="33.6">SCL</text>
<text x="223.4" y="30.6">n/c</text>
<text x="227.8" y="35.9">5</text>
<text x="227.8" y="32.9">6</text>
<text x="279.4" y="32.1">2</text>
<text x="280.9" y="32.1">3</text>
<text x="282.4" y="32.1">4</text>
<text x="283.9" y="32.1">5</text>
<text x="88.9" y="38.8">3</text>
<text x="105.3" y="38.8">4</text>
<text x="151.6" y="38.8">3</text>
<text x="168.1" y="38.8">4</text>
<text x="222.2" y="36.6">SDA</text>
<text x="52.4" y="43">H</text>
<text x="88.9" y="44.8">5</text>
<text x="105.3" y="44.8">6</text>
<text x="151.6" y="44.8">5</text>
<text x="168.1" y="44.8">6</text>
<text x="378.1" y="43">H</text>
<text x="88.9" y="50.8">7</text>
<text x="105.3" y="50.8">8</text>
<text x="151.6" y="50.8">7</text>
<text x="168.1" y="50.8">8</text>
<text x="88.9" y="56.8">9</text>
<text x="105.3" y="56.8">10</text>
<text x="151.6" y="56.8">9</text>
<text x="168.1" y="56.8">10</text>
<text x="88.9" y="62.8">11</text>
<text x="105.3" y="62.8">12</text>
<text x="151.6" y="62.8">11</text>
<text x="168.1" y="62.8">12</text>
<text x="212" y="63.9">2</text>
<text x="228.6" y="63.9">1</text>
<text x="88.9" y="68.7">13</text>
<text x="105.3" y="68.7">14</text>
<text x="151.6" y="68.7">13</text>
<text x="168.1" y="68.7">14</text>
<text x="212" y="69.9">4</text>
<text x="228.6" y="69.9">3</text>
<text x="52.4" y="72.9">G</text>
<text x="88.9" y="74.7">15</text>
<text x="105.3" y="74.7">16</text>
<text x="151.6" y="74.7">15</text>
<text x="168.1" y="74.7">16</text>
<text x="212" y="75.9">6</text>
<text x="228.6" y="75.9">5</text>
<text x="378.1" y="72.9">G</text>
<text x="212" y="81.9">8</text>
<text x="228.6" y="81.9">7</text>
<text x="211.1" y="87.9">10</text>
<text x="228.6" y="87.9">9</text>
<text x="211.1" y="93.8">12</text>
<text x="228.6" y="93.8">11</text>
<text x="280.9" y="94.1">1</text>
<text x="107.6" y="100.1">1</text>
<text x="123.3" y="100.1">2</text>
<text x="211.1" y="99.8">14</text>
<text x="228.6" y="99.8">13</text>
<text x="277.9" y="100.9">2</text>
<text x="279.4" y="100.9">3</text>
<text x="280.9" y="100.9">4</text>
<text x="282.4" y="100.9">5</text>
<text x="52.5" y="102.8">F</text>
<text x="106.8" y="106.1">3</text>
<text x="123.3" y="106.1">4</text>
<text x="211.1" y="105.8">16</text>
<text x="228.6" y="105.8">15</text>
<text x="378.2" y="102.8">F</text>
<text x="106.8" y="112.1">5</text>
<text x="123.3" y="112.1">6</text>
<text x="211.1" y="111.7">18</text>
<text x="228.6" y="111.7">17</text>
<text x="106.8" y="118">7</text>
<text x="123.3" y="118">8</text>
<text x="211.1" y="117.7">20</text>
<text x="228.6" y="117.7">19</text>
<text x="106.8" y="124">9</text>
<text x="123.3" y="124">10</text>
<text x="211.1" y="123.7">22</text>
<text x="228.6" y="123.7">21</text>
<text x="106.8" y="130">11</text>
<text x="123.3" y="130">12</text>
<text x="211.1" y="129.7">24</text>
<text x="228.6" y="129.7">23</text>
<text x="52.5" y="132.7">E</text>
<text x="106.8" y="136">13</text>
<text x="123.3" y="136">14</text>
<text x="211.1" y="135.6">26</text>
<text x="228.6" y="135.6">25</text>
<text x="378.2" y="132.7">E</text>
<text x="106.8" y="141.9">15</text>
<text x="123.3" y="141.9">16</text>
<text x="211.1" y="141.6">28</text>
<text x="228.6" y="141.6">27</text>
<text x="106.8" y="147.9">17</text>
<text x="123.3" y="147.9">18</text>
<text x="211.1" y="147.6">30</text>
<text x="228.6" y="147.6">29</text>
<text x="106.8" y="153.9">19</text>
<text x="123.3" y="153.9">20</text>
<text x="211.1" y="153.6">32</text>
<text x="228.6" y="153.6">31</text>
<text x="211.1" y="159.6">34</text>
<text x="228.6" y="159.6">33</text>
<text x="52.4" y="162.5">D</text>
<text x="211.1" y="165.5">36</text>
<text x="227.8" y="165.5">35</text>
<text x="378.1" y="162.5">D</text>
<text x="107.6" y="170.3">1</text>
<text x="123.3" y="170.3">2</text>
<text x="211.1" y="171.5">38</text>
<text x="227.8" y="171.5">37</text>
<text x="313" y="173.3">1</text>
<text x="106.8" y="176.3">3</text>
<text x="123.3" y="176.3">4</text>
<text x="211.1" y="177.5">40</text>
<text x="227.8" y="177.5">39</text>
<text x="313" y="179.3">2</text>
<text x="106.8" y="182.3">5</text>
<text x="123.3" y="182.3">6</text>
<text x="211.1" y="183.5">42</text>
<text x="227.8" y="183.5">41</text>
<text x="313" y="185.3">3</text>
<text x="106.8" y="188.3">7</text>
<text x="123.3" y="188.3">8</text>
<text x="211.1" y="189.5">44</text>
<text x="227.8" y="189.5">43</text>
<text x="313" y="191.2">4</text>
<text x="52.4" y="192.4">C</text>
<text x="106.8" y="194.2">9</text>
<text x="123.3" y="194.2">10</text>
<text x="211.1" y="195.4">46</text>
<text x="227.8" y="195.4">45</text>
<text x="378.1" y="192.4">C</text>
<text x="106.8" y="200.2">11</text>
<text x="123.3" y="200.2">12</text>
<text x="211.1" y="201.4">48</text>
<text x="227.8" y="201.4">47</text>
<text x="106.8" y="206.2">13</text>
<text x="123.3" y="206.2">14</text>
<text x="211.1" y="207.4">50</text>
<text x="227.8" y="207.4">49</text>
<text x="106.8" y="212.2">15</text>
<text x="123.3" y="212.2">16</text>
<text x="211.1" y="213.3">52</text>
<text x="227.8" y="213.3">51</text>
<text x="211.1" y="219.3">54</text>
<text x="227.8" y="219.3">53</text>
<text x="52.5" y="222.3">B</text>
<text x="211.1" y="225.3">56</text>
<text x="227.8" y="225.3">55</text>
<text x="378.2" y="222.3">B</text>
<text x="106.8" y="230.1">1</text>
<text x="123.3" y="230.1">2</text>
<text x="211.1" y="231.3">58</text>
<text x="227.8" y="231.3">57</text>
<text x="106.8" y="236.1">3</text>
<text x="123.3" y="236.1">4</text>
<text x="211.1" y="237.2">60</text>
<text x="227.8" y="237.2">59</text>
<text x="106.8" y="242">5</text>
<text x="124" y="242">6</text>
<text x="211.1" y="243.2">62</text>
<text x="227.8" y="243.2">61</text>
<text x="107.6" y="248">7</text>
<text x="124" y="248">8</text>
<text x="211.1" y="249.2">64</text>
<text x="227.8" y="249.2">63</text>
<text x="52.5" y="252.2">A</text>
<text x="107.6" y="254">9</text>
<text x="124" y="254">10</text>
<text x="265.2" y="257.7">FILE:</text>
<text x="265.2" y="253.3">TITLE</text>
<text x="317.5" y="257.7">REVISION:</text>
<text x="378.2" y="252.2">A</text>
<text x="265.2" y="262.2">PAGE</text>
<text x="290.6" y="262.2">OF</text>
<text x="317.5" y="262.2">DRAWN BY:</text>
<text x="66" y="265.6">1</text>
<text x="95.9" y="265.6">2</text>
<text x="125.8" y="265.6">3</text>
<text x="155.7" y="265.6">4</text>
<text x="185.5" y="265.6">5</text>
<text x="215.4" y="265.6">6</text>
<text x="245.3" y="265.6">7</text>
<text x="275.2" y="265.6">8</text>
<text x="305.1" y="265.6">9</text>
<text x="334.5" y="265.6">10</text>
<text x="364.4" y="265.6">11</text>
</g>
</svg>
